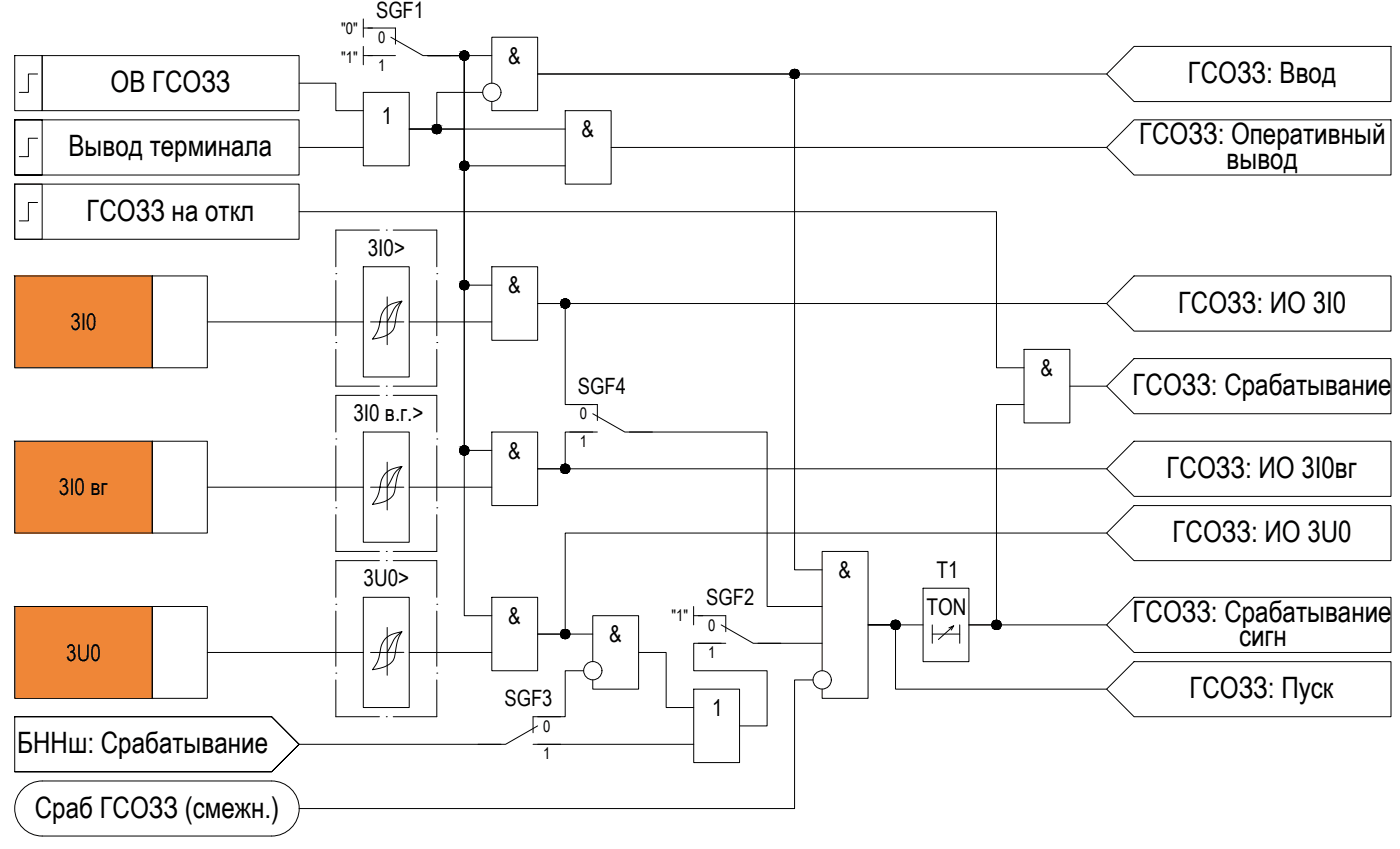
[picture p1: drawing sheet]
<svg xmlns="http://www.w3.org/2000/svg" width="581mm" height="352mm" viewBox="0 0 581 352" stroke-linecap="round" stroke-linejoin="round" font-family="sans-serif">
<!-- layer: 0 -->
<g fill="none" stroke="#000" stroke-width=".41">
<path d="M150.7 7.8v7.6M150.7 19.2v7.7M150.7 11.6h3.8M470.3 19.2h106.6v22.9h-106.6l-11.4-11.4zM6.1 23h11.4v22.9h-11.4zM15.6 30.7h-3.8v7.6h-3.8M17.5 23h106.5v22.9h-106.5zM124 34.5h15.3v11.4h11.4M150.7 38.3h19v30.4h-19zM150.7 23h3.8M177.3 23h15.2v45.7h41.9M177.3 23h15.2v232.2h11.5"/>
<path d="M177.3 23h15.2v163.7h11.5M177.3 23h26.7M200.2 38.3h-19v15.2h-11.5M204 34.5v-19.1h19v30.5h-19v-3.8M458.9 30.7h-235.9h106.5v205.5h11.5M6.1 49.7v22.8h11.4v-22.8h-11.4h117.9v22.8h-117.9zM15.6 57.3h-3.8v7.6h-3.8M169.7 53.5h22.8v64.7h11.5M169.7 53.5h64.7M234.4 45.9h19.1v30.4h-19.1zM470.3 49.7h106.6v22.8h-106.6l-11.4-11.4zM6.1 76.3h11.4v22.9h-11.4z"/>
<path d="M6.1 76.3h117.9v22.9h-117.9zM124 61.1h26.7M253.5 61.1h205.4M15.6 83.9h-3.8v7.6h-3.8M124 87.7h289.3v64.7h11.4M6.1 114.4h57.1v38h-57.1zM63.2 114.4h22.8v38h-22.8zM150.7 110.5h19v45.7h-19zM204 110.5h19v30.5h-19zM470.3 114.4h106.6v22.8h-106.6l-11.4-11.4zM86 133.4h64.7M160.6 123v19.8"/>
<path d="M160.6 133.4h6.9M166.7 124.8a21.5 21.5 0 0 0-3.1 10.5 8.2 8.2 0 0 1-7.5 5l-1.6 .3a16.4 16.4 0 0 0 3.5-9.5 7.8 7.8 0 0 1 6.9-5.9l1.8-.4-2.9 2.7-3.2 5.9h-6.9M169.7 133.4h34.3M458.9 125.8h-235.9h11.4v41.9h11.4M424.7 144.8h19v30.5h-19zM470.3 148.6h106.6v22.9h-106.6l-11.4-11.5zM150.7 179h19v45.7h-19zM204 179h19v30.5h-19zM245.8 179h-11.4v15.3h-11.4h235.9M261 179h57.1v72.3h22.9M424.7 167.7h-11.4v91.3h-11.5h57.1M443.7 160h15.2"/>
<path d="M6.1 182.9h57.1v38h-57.1zM63.2 182.9h22.8v38h-22.8zM160.6 191.5v19.8M166.7 193.3a21.5 21.5 0 0 0-3.1 10.5 8.2 8.2 0 0 1-7.5 5l-1.6 .3a16.4 16.4 0 0 0 3.5-9.5 7.8 7.8 0 0 1 6.9-5.9l1.8-.4-2.9 2.7-3.2 5.9h-6.9M470.3 182.9h106.6v22.8h-106.6l-11.4-11.4zM86 201.9h64.7M160.6 201.9h6.9M169.7 201.9h34.3M458.9 220.9h-224.5v41.9h-11.4h22.8M458.9 220.9l11.4-11.4h106.6v22.8h-106.6zM6.1 251.3h57.1v38.1h-57.1zM63.2 251.3h22.8v38.1h-22.8z"/>
<path d="M150.7 247.5h19v45.7h-19zM204 247.5h19v30.5h-19zM287.7 251.3v7.7M287.7 255.2h3.8M382.8 243.8h19v30.4h-19zM382.8 259h-22.8h11.4v26.6h87.5M386.6 259v7.6M395.5 259.3l-1 1.8M398 259v7.6M470.3 247.5h106.6v22.9h-106.6l-11.4-11.4zM86 270.4h64.7M160.6 260v19.8"/>
<path d="M166.7 261.8a21.5 21.5 0 0 0-3.1 10.5 8.2 8.2 0 0 1-7.5 5l-1.6 .3a16.4 16.4 0 0 0 3.5-9.5 7.8 7.8 0 0 1 6.9-5.9l1.8-.4-2.9 2.7-3.2 5.9h-6.9M167.5 270.4h-6.9M169.7 270.4h34.3M242 278h-7.6v19h-11.4M245.8 274.2v-19h19v30.4h-19v-3.8M264.8 270.4h11.5v22.8h11.4M299.1 266.6h-11.4v11.4h30.4v22.8h-11.4M314.3 266.6h26.7M341 278v-49.5h19v60.9h-19v-3.8M386.6 262.8h11.4M393.5 260.2l2-.9-6.3 5.7M470.3 274.2h106.6v22.8h-106.6l-11.4-11.4z"/>
<path d="M287.7 285.6h19v30.4h-19zM337.2 281.8h-7.7v53.3h-205.5M124 308.5h83.8M223 308.5h64.7M9.4 327l2-1.6 2.3-1.1 3.8-.6h95.2a11.4 11.4 0 0 1 11.4 11.4 11.4 11.4 0 0 1-11.4 11.4h-95.2a11.4 11.4 0 0 1-10.5-7.1 11.4 11.4 0 0 1 2.4-12.4z"/>
<circle cx="192.6" cy="23" r="1.88"/>
<circle cx="204" cy="38.3" r="3.8"/>
<circle cx="329.6" cy="30.6" r="1.88"/>
<circle cx="181.2" cy="53.5" r="1.88"/>
<circle cx="192.6" cy="68.7" r="1.88"/>
<circle cx="192.6" cy="118.1" r="1.88"/>
<circle cx="234.4" cy="125.8" r="1.88"/>
<circle cx="192.6" cy="186.6" r="1.88"/>
<circle cx="234.4" cy="194.3" r="1.88"/>
<circle cx="371.4" cy="258.9" r="1.88"/>
<circle cx="413.3" cy="258.9" r="1.88"/>
<circle cx="234.4" cy="262.8" r="1.88"/>
<circle cx="245.9" cy="278" r="3.8"/>
<circle cx="341" cy="281.8" r="3.8"/>
</g>
<g fill="none" stroke="#000" stroke-width=".41">
<path d="M152.6 11.6h11.4v6.7M162.1 15.4l13.3 7.6h11.4M152.6 23h11.4M157.4 95.3h-18.1v15.2M160.2 95.3h.1M163.1 95.3h18.1v15.2M139.3 113.4h.1M139.3 116.3v22.8M181.2 113.4h.1M181.2 116.3v22.8M139.3 142h.1M139.3 144.8v15.2h18.1"/>
<path d="M181.2 142h.1M181.2 144.8v15.2h-18.1M157.4 163.8h-18.1v15.2M160.2 160h.1M160.2 163.8h.1M163.1 163.8h18.1v15.2M236.3 167.7h11.4v6.6M236.3 179h11.4M245.8 171.5l13.3 7.5h11.5M139.3 181.9h.1M139.3 184.8v22.8M181.2 181.9h.1"/>
<path d="M181.2 184.8v22.8M139.3 210.5h.1M139.3 213.3v15.2h18.1M181.2 210.5h.1M181.2 213.3v15.2h-18.1M157.4 232.3h-18.1v15.2M160.2 232.3h.1M160.2 228.5h.1M163.1 232.3h18.1v15.2M139.3 250.4h.1M139.3 253.3v22.8M181.2 250.4h.1"/>
<path d="M181.2 253.3v22.8M289.6 255.2h11.4v6.6M299.1 259l13.3 7.6h11.4M139.3 278.9h.1M181.2 278.9h.1M289.6 266.6h11.4M139.3 281.8v15.2h18.1M160.2 297h.1M181.2 281.8v15.2h-18.1M232.5 297h-11.4v6.7M221.1 308.5h11.4M223 300.8l-13.3 7.7h-11.4"/>
</g>
<!-- layer: 0 -->
<g fill="#000" stroke="#000" stroke-width=".41">
<path d="M192.2 24.9h.8zM192.3 21.2h.5zM329.1 32.5h.9zM329.3 28.8h.4zM180.7 55.3h.9zM180.9 51.6h.5zM192.2 70.5h.8zM192.3 66.8h.5zM192.3 116.3h.5zM192.2 120h.8zM234 127.7h.9zM234.2 123.9h.4z"/>
<path d="M192.2 188.5h.8zM192.3 184.8h.5zM234 196.1h.9zM234.2 192.4h.4zM371.1 257.1h.5zM413 257.1h.5zM234 264.6h.9zM234.2 260.9h.4zM371 260.8h.9zM412.8 260.8h.9z"/>
<path d="M192.2 24.9h.6zM192.3 24.9h.5z"/>
<path d="M192.3 21.2h.7zM192.2 21.2h.8z"/>
<path d="M192.2 21.2l.9 .1zM191.9 21.3h1.2z"/>
<path d="M191.9 21.3h1.4zM191.8 21.3h1.5z"/>
<path d="M191.9 24.9h1.2zM191.9 24.9h1.1z"/>
<path d="M191.8 21.3l1.7 .1zM191.6 21.4h1.9z"/>
<path d="M191.8 24.8h1.5zM191.8 24.8l1.3 .1z"/>
<path d="M191.6 21.4l2 .1zM191.5 21.5h2.1z"/>
<path d="M191.6 24.7h1.9zM191.6 24.7l1.7 .1z"/>
<path d="M191.5 21.5l2.3 .1zM191.3 21.6h2.5z"/>
<path d="M191.5 24.6h2.1zM191.5 24.6l2 .1z"/>
<path d="M191.3 21.6l2.6 .1zM191.2 21.7h2.7z"/>
<path d="M191.3 24.5h2.5zM191.3 24.5l2.3 .1z"/>
<path d="M191.2 21.7l2.8 .2zM191.2 21.7l2.8 .2z"/>
<path d="M191.2 24.4h2.7zM191.2 24.4l2.6 .1z"/>
<path d="M191.1 21.9l3 .1zM191.1 21.9l3 .1z"/>
<path d="M191.1 24.2h2.9zM191.1 24.2l2.8 .2z"/>
<path d="M191 22l3.2 .2zM191 22l3.2 .2z"/>
<path d="M191 24.1h3.1zM191 24.1l3 .1z"/>
<path d="M190.8 22.2l3.5 .1zM190.8 22.2l3.5 .1z"/>
<path d="M190.8 23.9h3.4zM190.8 23.9l3.3 .2z"/>
<path d="M190.8 22.3l3.6 .2zM190.8 22.3l3.6 .2z"/>
<path d="M190.8 23.8h3.5zM190.8 23.8l3.4 .1z"/>
<path d="M190.7 22.5l3.7 .2v-.2zM190.7 22.5l3.7 .2h-3.7z"/>
<path d="M190.7 23.6h3.7zM190.7 23.6l3.6 .2z"/>
<path d="M190.7 22.7l3.7 .2zM190.7 22.7l3.7 .2z"/>
<path d="M190.7 23.4h3.7zM190.7 23.4l3.7 .2z"/>
<path d="M190.7 22.9l3.7 .1zM190.7 22.9l3.7 .1z"/>
<path d="M190.7 23l3.7 .2zM190.7 23l3.7 .2z"/>
<path d="M190.7 23.2l3.7 .2v-.2zM190.7 23.2l3.7 .2h-3.7z"/>
<path d="M329.1 32.5h.6zM329.3 32.5h.4z"/>
<path d="M329.3 28.8h.7zM329.1 28.8h.9z"/>
<path d="M329.1 28.8h1zM328.9 28.8h1.2z"/>
<path d="M328.9 28.8l1.4 .1zM328.8 28.9h1.5z"/>
<path d="M328.9 32.4h1.2zM328.9 32.4l1.1 .1z"/>
<path d="M328.8 28.9l1.7 .1zM328.6 29h1.9z"/>
<path d="M328.8 32.4h1.5zM328.8 32.4h1.3z"/>
<path d="M328.6 29l2 .1zM328.5 29.1h2.1z"/>
<path d="M328.6 32.3h1.9zM328.6 32.3l1.7 .1z"/>
<path d="M328.5 29.1l2.3 .1zM328.3 29.2h2.5z"/>
<path d="M328.5 32.2h2.1zM328.5 32.2l2 .1z"/>
<path d="M328.3 29.2l2.6 .2zM328.3 29.2l2.6 .2z"/>
<path d="M328.3 32.1h2.5zM328.3 32.1l2.3 .1z"/>
<path d="M328.2 29.4l2.8 .1zM328 29.5h3z"/>
<path d="M328.2 32h2.7zM328.2 32l2.6 .1z"/>
<path d="M328 29.5l3.1 .1zM328 29.5l3.1 .1z"/>
<path d="M328 31.8h3zM328 31.8l2.9 .2z"/>
<path d="M328 29.6l3.2 .2zM327.8 29.8h3.4z"/>
<path d="M328 31.7h3.1zM328 31.7l3 .1z"/>
<path d="M327.8 29.8l3.5 .1zM327.8 29.8l3.5 .1z"/>
<path d="M327.8 31.5h3.4zM327.8 31.5l3.3 .2z"/>
<path d="M327.8 29.9l3.6 .2zM327.8 29.9l3.6 .2z"/>
<path d="M327.8 31.4h3.5zM327.8 31.4l3.4 .1z"/>
<path d="M327.7 30.1l3.7 .2zM327.7 30.1l3.7 .2z"/>
<path d="M327.7 31.2h3.7zM327.7 31.2l3.6 .2z"/>
<path d="M327.7 30.3l3.7 .2v-.2zM327.7 30.3l3.7 .2h-3.7z"/>
<path d="M327.7 30.5l3.7 .2zM327.7 30.5l3.7 .2z"/>
<path d="M327.7 30.7l3.7 .1zM327.7 30.7l3.7 .1z"/>
<path d="M327.7 30.8l3.7 .2zM327.7 30.8l3.7 .2z"/>
<path d="M327.7 31l3.7 .2v-.2zM327.7 31l3.7 .2h-3.7z"/>
<path d="M180.7 55.3l.7 .1zM180.9 55.4h.5z"/>
<path d="M180.9 51.6h.7zM180.7 51.6h.9z"/>
<path d="M180.7 51.6l1 .1zM180.5 51.7h1.2z"/>
<path d="M180.5 51.7h1.4zM180.3 51.7h1.6z"/>
<path d="M180.5 55.3h1.2zM180.5 55.3h1.1z"/>
<path d="M180.3 51.7l1.8 .1zM180.2 51.8h1.9z"/>
<path d="M180.3 55.2h1.6zM180.3 55.2l1.4 .1z"/>
<path d="M180.2 51.8l2.1 .2zM180.2 51.8l2.1 .2z"/>
<path d="M180.2 55.1h1.9zM180.2 55.1l1.7 .1z"/>
<path d="M180.1 52h2.3zM179.9 52h2.5z"/>
<path d="M180.1 55h2.2zM180.1 55l2 .1z"/>
<path d="M179.9 52l2.6 .2zM179.9 52l2.6 .2z"/>
<path d="M179.9 54.9h2.5zM179.9 54.9l2.4 .1z"/>
<path d="M179.8 52.2l2.8 .1zM179.6 52.3h3z"/>
<path d="M179.8 54.8h2.7zM179.8 54.8l2.6 .1z"/>
<path d="M179.6 52.3l3.1 .2zM179.6 52.3l3.1 .2z"/>
<path d="M179.6 54.7h3zM179.6 54.7l2.9 .1z"/>
<path d="M179.5 52.5l3.3 .1zM179.5 52.5l3.3 .1z"/>
<path d="M179.5 54.5h3.2zM179.5 54.5l3.1 .2z"/>
<path d="M179.5 52.6l3.4 .2zM179.5 52.6l3.4 .2z"/>
<path d="M179.5 54.4h3.3zM179.5 54.4l3.2 .1z"/>
<path d="M179.4 52.8l3.6 .2zM179.4 52.8l3.6 .2h-3.7z"/>
<path d="M179.4 54.2h3.5zM179.4 54.2l3.4 .2z"/>
<path d="M179.3 53l3.7 .1zM179.3 53l3.7 .1z"/>
<path d="M179.3 54h3.7zM179.3 54l3.6 .2z"/>
<path d="M179.3 53.1l3.7 .2zM179.3 53.1l3.7 .2z"/>
<path d="M179.2 53.3l3.9 .2zM179.2 53.3l3.9 .2z"/>
<path d="M179.2 53.7l3.8 .2v-.2zM179.2 53.7l3.8 .2h-3.7z"/>
<path d="M179.3 53.9h3.7zM179.3 53.9l3.7 .1z"/>
<path d="M179.2 53.5h3.9zM179.2 53.5l3.8 .2z"/>
<path d="M192.2 70.5l.6 .1zM192.3 70.6h.5z"/>
<path d="M192.3 66.8l.7 .1zM192.2 66.9h.8z"/>
<path d="M192.2 66.9h.9zM191.9 66.9h1.2z"/>
<path d="M191.9 66.9l1.4 .1zM191.8 67h1.5z"/>
<path d="M191.9 70.5h1.2zM191.9 70.5h1.1z"/>
<path d="M191.8 67l1.7 .1zM191.6 67.1h1.9z"/>
<path d="M191.8 70.5h1.5zM191.8 70.5h1.3z"/>
<path d="M191.6 67.1l2 .1zM191.5 67.2h2.1z"/>
<path d="M191.6 70.4h1.9zM191.6 70.4l1.7 .1z"/>
<path d="M191.5 67.2l2.3 .1zM191.3 67.3h2.5z"/>
<path d="M191.5 70.2h2.1zM191.5 70.2l2 .2z"/>
<path d="M191.3 67.3l2.6 .1zM191.3 67.3l2.6 .1z"/>
<path d="M191.3 70.2h2.5zM191.3 70.2h2.3z"/>
<path d="M191.2 67.4l2.8 .1zM191.2 67.4l2.8 .1z"/>
<path d="M191.2 70h2.7zM191.2 70l2.6 .2z"/>
<path d="M191.1 67.5l3 .2zM191.1 67.5l3 .2z"/>
<path d="M191.1 69.9h2.9zM191.1 69.9l2.8 .1z"/>
<path d="M191 67.7l3.2 .1zM191 67.7l3.2 .1h-3.4z"/>
<path d="M191 69.7h3.1zM191 69.7l3 .2z"/>
<path d="M190.8 67.8l3.5 .2zM190.8 67.8l3.5 .2z"/>
<path d="M190.8 69.6h3.4zM190.8 69.6l3.3 .1z"/>
<path d="M190.8 68l3.6 .2zM190.8 68l3.6 .2z"/>
<path d="M190.8 69.4h3.5zM190.8 69.4l3.4 .2z"/>
<path d="M190.7 68.2l3.7 .1zM190.7 68.2l3.7 .1z"/>
<path d="M190.7 69.2h3.7zM190.7 69.2l3.6 .2z"/>
<path d="M190.7 68.3l3.7 .2zM190.7 68.3l3.7 .2z"/>
<path d="M190.7 69.1h3.7zM190.7 69.1l3.7 .1z"/>
<path d="M190.7 68.5l3.7 .2v-.2zM190.7 68.5l3.7 .2h-3.7z"/>
<path d="M190.7 68.7l3.7 .2zM190.7 68.7l3.7 .2z"/>
<path d="M190.7 68.9h3.7zM190.7 68.9l3.7 .2z"/>
<path d="M192.3 116.3h.7zM192.2 116.3h.8z"/>
<path d="M192.2 116.3l.9 .1zM191.9 116.4h1.2z"/>
<path d="M191.9 116.4h1.4zM191.8 116.4h1.5z"/>
<path d="M191.9 120h1.2zM191.9 120h1.1z"/>
<path d="M191.8 116.4l1.7 .1zM191.6 116.5h1.9z"/>
<path d="M191.8 119.9h1.5zM191.8 119.9l1.3 .1z"/>
<path d="M191.6 116.5l2 .1zM191.6 116.5l2 .1z"/>
<path d="M191.6 119.8h1.9zM191.6 119.8l1.7 .1z"/>
<path d="M191.5 116.6l2.3 .1zM191.3 116.7h2.5z"/>
<path d="M191.5 119.7h2.1zM191.5 119.7l2 .1z"/>
<path d="M191.3 116.7l2.6 .2zM191.3 116.7l2.6 .2z"/>
<path d="M191.3 119.6h2.5zM191.3 119.6l2.3 .1z"/>
<path d="M191.2 116.9l2.8 .1zM191.1 117h2.9z"/>
<path d="M191.2 119.5h2.7zM191.2 119.5l2.6 .1z"/>
<path d="M191.1 117l3 .2zM191.1 117l3 .2z"/>
<path d="M191.1 119.4h2.9zM191.1 119.4l2.8 .1z"/>
<path d="M191 117.2l3.2 .1zM191 117.2l3.2 .1h-3.4z"/>
<path d="M191 119.2h3.1zM191 119.2l3 .2z"/>
<path d="M190.8 117.3l3.5 .2zM190.8 117.3l3.5 .2z"/>
<path d="M190.8 119.1h3.4zM190.8 119.1l3.3 .1z"/>
<path d="M190.8 117.5l3.6 .2zM190.8 117.5l3.6 .2z"/>
<path d="M190.8 118.9h3.5zM190.8 118.9l3.4 .2z"/>
<path d="M190.7 117.7l3.7 .1zM190.7 117.7l3.7 .1z"/>
<path d="M190.7 118.7h3.7zM190.7 118.7l3.6 .2z"/>
<path d="M190.7 117.8l3.7 .2zM190.7 117.8l3.7 .2z"/>
<path d="M190.7 118.5h3.7zM190.7 118.5l3.7 .2z"/>
<path d="M190.7 118l3.7 .2zM190.7 118l3.7 .2z"/>
<path d="M190.7 118.2l3.7 .2v-.2zM190.7 118.2l3.7 .2h-3.7z"/>
<path d="M190.7 118.4h3.7zM190.7 118.4l3.7 .1z"/>
<path d="M192.2 120l.6 .1zM192.3 120.1h.5z"/>
<path d="M234 127.7h.6zM234.2 127.7h.4z"/>
<path d="M234.2 123.9h.7zM234 123.9h.9z"/>
<path d="M234 123.9l1 .1zM233.8 124h1.2z"/>
<path d="M233.8 124l1.4 .1zM233.6 124.1h1.6z"/>
<path d="M233.8 127.6h1.2zM233.8 127.6l1.1 .1z"/>
<path d="M233.6 124.1h1.7zM233.5 124.1h1.8z"/>
<path d="M233.6 127.5h1.6zM233.6 127.5l1.4 .1z"/>
<path d="M233.5 124.1l2 .1zM233.3 124.2h2.2z"/>
<path d="M233.5 127.4h1.8zM233.5 127.4l1.7 .1z"/>
<path d="M233.3 124.2l2.3 .1zM233.3 124.2l2.3 .1z"/>
<path d="M233.3 127.4h2.2zM233.3 127.4h2z"/>
<path d="M233.2 124.3l2.6 .2zM233.2 124.3l2.6 .2z"/>
<path d="M233.2 127.2h2.4zM233.2 127.2l2.3 .2z"/>
<path d="M233.1 124.5l2.8 .1zM233.1 124.5l2.8 .1z"/>
<path d="M233.1 127.1h2.7zM233.1 127.1l2.5 .1z"/>
<path d="M232.9 124.6l3.1 .2zM232.9 124.6l3.1 .2z"/>
<path d="M232.9 127h3zM232.9 127l2.9 .1z"/>
<path d="M232.8 124.8l3.3 .1zM232.8 124.8l3.3 .1z"/>
<path d="M232.8 126.8h3.2zM232.8 126.8l3.1 .2z"/>
<path d="M232.7 124.9l3.5 .2zM232.7 124.9l3.5 .2z"/>
<path d="M232.7 126.7h3.4zM232.7 126.7l3.3 .1z"/>
<path d="M232.7 125.1l3.5 .1zM232.7 125.1l3.5 .1z"/>
<path d="M232.7 126.5h3.5zM232.7 126.5l3.4 .2z"/>
<path d="M232.6 125.2l3.7 .2-.1-.2zM232.6 125.2l3.7 .2h-3.8z"/>
<path d="M232.6 126.3h3.6zM232.6 126.3l3.6 .2z"/>
<path d="M232.5 125.4l3.8 .2zM232.5 125.4l3.8 .2z"/>
<path d="M232.5 126.2h3.8zM232.5 126.2l3.7 .1z"/>
<path d="M232.5 125.6l3.8 .2zM232.5 125.6l3.8 .2z"/>
<path d="M232.5 125.8l3.8 .2zM232.5 125.8l3.8 .2z"/>
<path d="M232.5 126l3.8 .2v-.2zM232.5 126l3.8 .2h-3.8z"/>
<path d="M192.2 188.5l.6 .1zM192.3 188.6h.5z"/>
<path d="M192.3 184.8h.7zM192.2 184.8h.8z"/>
<path d="M192.2 184.8l.9 .1zM191.9 184.9h1.2z"/>
<path d="M191.9 184.9h1.4zM191.8 184.9h1.5z"/>
<path d="M191.9 188.5h1.2zM191.9 188.5h1.1z"/>
<path d="M191.8 184.9l1.7 .1zM191.6 185h1.9z"/>
<path d="M191.8 188.4h1.5zM191.8 188.4l1.3 .1z"/>
<path d="M191.6 185l2 .1zM191.5 185.1h2.1z"/>
<path d="M191.6 188.3h1.9zM191.6 188.3l1.7 .1z"/>
<path d="M191.5 185.1l2.3 .1zM191.3 185.2h2.5z"/>
<path d="M191.5 188.2h2.1zM191.5 188.2l2 .1z"/>
<path d="M191.3 185.2l2.6 .2zM191.2 185.4h2.7z"/>
<path d="M191.3 188.1h2.5zM191.3 188.1l2.3 .1z"/>
<path d="M191.2 185.4l2.8 .1zM191.2 185.4l2.8 .1z"/>
<path d="M191.2 188h2.7zM191.2 188l2.6 .1z"/>
<path d="M191.1 185.5l3 .1zM191.1 185.5l3 .1z"/>
<path d="M191.1 187.8h2.9zM191.1 187.8l2.8 .2z"/>
<path d="M191 185.6l3.2 .2zM191 185.6l3.2 .2h-3.4z"/>
<path d="M191 187.7h3.1zM191 187.7l3 .1z"/>
<path d="M190.8 185.8l3.5 .2zM190.8 185.8l3.5 .2z"/>
<path d="M190.8 187.6h3.4zM190.8 187.6l3.3 .1z"/>
<path d="M190.8 186l3.6 .2zM190.8 186l3.6 .2z"/>
<path d="M190.8 187.4h3.5zM190.8 187.4l3.4 .2z"/>
<path d="M190.7 186.2l3.7 .1zM190.7 186.2l3.7 .1z"/>
<path d="M190.7 187.2h3.7zM190.7 187.2l3.6 .2z"/>
<path d="M190.7 186.3l3.7 .2zM190.7 186.3l3.7 .2z"/>
<path d="M190.7 187h3.7zM190.7 187l3.7 .2z"/>
<path d="M190.7 186.5l3.7 .2zM190.7 186.5l3.7 .2z"/>
<path d="M190.7 186.7l3.7 .1zM190.7 186.7l3.7 .1z"/>
<path d="M190.7 186.8l3.7 .2v-.2zM190.7 186.8l3.7 .2h-3.7z"/>
<path d="M234 196.1h.6zM234.2 196.1h.4z"/>
<path d="M234.2 192.4h.7zM234 192.4h.9z"/>
<path d="M234 192.4l1 .1zM233.8 192.5h1.2z"/>
<path d="M233.8 192.5h1.4zM233.6 192.5h1.6z"/>
<path d="M233.8 196.1h1.2zM233.8 196.1h1.1z"/>
<path d="M233.6 192.5l1.7 .1zM233.5 192.6h1.8z"/>
<path d="M233.6 196h1.6zM233.6 196l1.4 .1z"/>
<path d="M233.5 192.6l2 .1zM233.3 192.7h2.2z"/>
<path d="M233.5 195.9h1.8zM233.5 195.9l1.7 .1z"/>
<path d="M233.3 192.7l2.3 .1zM233.3 192.7l2.3 .1z"/>
<path d="M233.3 195.8h2.2zM233.3 195.8l2 .1z"/>
<path d="M233.2 192.8l2.6 .2zM233.2 192.8l2.6 .2z"/>
<path d="M233.2 195.7h2.4zM233.2 195.7l2.3 .1z"/>
<path d="M233.1 193l2.8 .1zM232.9 193.1h3z"/>
<path d="M233.1 195.6h2.7zM233.1 195.6l2.5 .1z"/>
<path d="M232.9 193.1l3.1 .2zM232.9 193.1l3.1 .2z"/>
<path d="M232.9 195.5h3zM232.9 195.5l2.9 .1z"/>
<path d="M232.8 193.3l3.3 .1zM232.7 193.4h3.4z"/>
<path d="M232.8 195.3h3.2zM232.8 195.3l3.1 .2z"/>
<path d="M232.7 193.4l3.5 .2zM232.7 193.4l3.5 .2z"/>
<path d="M232.7 195.2h3.4zM232.7 195.2l3.3 .1z"/>
<path d="M232.7 193.6l3.5 .1zM232.7 193.6l3.5 .1z"/>
<path d="M232.7 195h3.5zM232.7 195l3.4 .2z"/>
<path d="M232.6 193.7l3.7 .2zM232.6 193.7l3.7 .2z"/>
<path d="M232.6 194.8h3.6zM232.6 194.8l3.6 .2z"/>
<path d="M232.5 193.9l3.8 .2v-.2zM232.5 193.9l3.8 .2h-3.8z"/>
<path d="M232.5 194.6l3.7 .2 .1-.2zM232.5 194.6l3.7 .2h-3.6z"/>
<path d="M232.5 194.1l3.8 .2zM232.5 194.1l3.8 .2z"/>
<path d="M232.5 194.3l3.8 .2zM232.5 194.3l3.8 .2z"/>
<path d="M232.5 194.5h3.8zM232.5 194.5l3.8 .1z"/>
<path d="M371.1 257.1h.8zM371 257.1h.9z"/>
<path d="M371 257.1l1 .1zM370.8 257.2h1.2z"/>
<path d="M370.8 257.2h1.4zM370.6 257.2h1.6z"/>
<path d="M370.6 257.2l1.7 .1zM370.5 257.3h1.8z"/>
<path d="M370.5 257.3l2 .1zM370.3 257.4h2.2z"/>
<path d="M370.3 257.4l2.3 .1zM370.3 257.4l2.3 .1z"/>
<path d="M370.2 257.5l2.6 .2zM370 257.7h2.8z"/>
<path d="M370 257.7l2.9 .1zM370 257.7l2.9 .1z"/>
<path d="M369.9 257.8l3.1 .2zM369.9 257.8l3.1 .2z"/>
<path d="M369.8 258l3.3 .1zM369.8 258l3.3 .1z"/>
<path d="M369.8 260h3.2zM369.8 260l3.1 .2z"/>
<path d="M369.7 258.1l3.5 .1zM369.7 258.1l3.5 .1z"/>
<path d="M369.7 259.9h3.4zM369.7 259.9l3.3 .1z"/>
<path d="M369.7 258.2l3.5 .2zM369.7 258.2l3.5 .2z"/>
<path d="M369.7 259.7h3.5zM369.7 259.7l3.4 .2z"/>
<path d="M369.6 258.4l3.7 .2-.1-.2zM369.6 258.4l3.7 .2h-3.8z"/>
<path d="M369.6 259.5h3.6zM369.6 259.5l3.6 .2z"/>
<path d="M369.5 258.6l3.8 .2zM369.5 258.6l3.8 .2z"/>
<path d="M369.5 259.3h3.8zM369.5 259.3l3.7 .2z"/>
<path d="M369.5 258.8l3.8 .2zM369.5 258.8l3.8 .2z"/>
<path d="M369.5 259l3.8 .1zM369.5 259l3.8 .1z"/>
<path d="M369.5 259.1l3.8 .2v-.2zM369.5 259.1l3.8 .2h-3.8z"/>
<path d="M413 257.1h.7zM412.8 257.1h.9z"/>
<path d="M412.8 257.1l1.1 .1zM412.6 257.2h1.3z"/>
<path d="M412.6 257.2h1.5zM412.5 257.2h1.6z"/>
<path d="M412.5 257.2l1.7 .1zM412.3 257.3h1.9z"/>
<path d="M412.3 257.3l2.1 .1zM412.2 257.4h2.2z"/>
<path d="M412.2 257.4l2.3 .1zM412.2 257.4l2.3 .1z"/>
<path d="M412 257.5l2.7 .2zM412 257.5l2.7 .2z"/>
<path d="M411.9 257.7l2.8 .1zM411.9 257.7l2.8 .1z"/>
<path d="M411.8 257.8l3.1 .2zM411.8 257.8l3.1 .2h-3.2z"/>
<path d="M411.7 258l3.3 .1zM411.7 258l3.3 .1z"/>
<path d="M411.7 260h3.2zM411.7 260l3 .2z"/>
<path d="M411.6 258.1l3.4 .1zM411.6 258.1l3.4 .1z"/>
<path d="M411.6 259.9h3.4zM411.6 259.9l3.3 .1z"/>
<path d="M411.5 258.2l3.6 .2zM411.5 258.2l3.6 .2z"/>
<path d="M411.5 259.7h3.5zM411.5 259.7l3.5 .2z"/>
<path d="M411.4 258.4l3.7 .2v-.2zM411.4 258.4l3.7 .2h-3.7z"/>
<path d="M411.4 259.5h3.7zM411.4 259.5l3.6 .2z"/>
<path d="M411.4 258.6l3.8 .2zM411.4 258.6l3.8 .2z"/>
<path d="M411.4 259.3h3.7zM411.4 259.3l3.7 .2z"/>
<path d="M411.4 258.8l3.8 .2zM411.4 258.8l3.8 .2z"/>
<path d="M411.4 259l3.8 .1zM411.4 259l3.8 .1z"/>
<path d="M411.4 259.1l3.7 .2 .1-.2zM411.4 259.1l3.7 .2h-3.7z"/>
<path d="M234 264.6h.6zM234.2 264.6h.4z"/>
<path d="M234.2 260.9h.7zM234 260.9h.9z"/>
<path d="M234 260.9l1 .1zM233.8 261h1.2z"/>
<path d="M233.8 261h1.4zM233.6 261h1.6z"/>
<path d="M233.8 264.6h1.2zM233.8 264.6h1.1z"/>
<path d="M233.6 261l1.7 .1zM233.5 261.1h1.8z"/>
<path d="M233.6 264.5h1.6zM233.6 264.5l1.4 .1z"/>
<path d="M233.5 261.1l2 .1zM233.3 261.2h2.2z"/>
<path d="M233.5 264.4h1.8zM233.5 264.4l1.7 .1z"/>
<path d="M233.3 261.2l2.3 .1zM233.3 261.2l2.3 .1z"/>
<path d="M233.3 264.3h2.2zM233.3 264.3l2 .1z"/>
<path d="M233.2 261.3l2.6 .2zM233.2 261.3l2.6 .2z"/>
<path d="M233.2 264.2h2.4zM233.2 264.2l2.3 .1z"/>
<path d="M233.1 261.5l2.8 .1zM233.1 261.5l2.8 .1z"/>
<path d="M233.1 264.1h2.7zM233.1 264.1l2.5 .1z"/>
<path d="M232.9 261.6l3.1 .2zM232.9 261.6l3.1 .2z"/>
<path d="M232.9 264h3zM232.9 264l2.9 .1z"/>
<path d="M232.8 261.8l3.3 .1zM232.8 261.8l3.3 .1z"/>
<path d="M232.8 263.8h3.2zM232.8 263.8l3.1 .2z"/>
<path d="M232.7 261.9l3.5 .2zM232.7 261.9l3.5 .2z"/>
<path d="M232.7 263.7h3.4zM232.7 263.7l3.3 .1z"/>
<path d="M232.7 262.1l3.5 .1zM232.7 262.1l3.5 .1z"/>
<path d="M232.7 263.5h3.5zM232.7 263.5l3.4 .2z"/>
<path d="M232.6 262.2l3.7 .2zM232.6 262.2l3.7 .2z"/>
<path d="M232.6 263.3h3.6zM232.6 263.3l3.6 .2z"/>
<path d="M232.5 262.4l3.8 .2v-.2zM232.5 262.4l3.8 .2h-3.8z"/>
<path d="M232.5 263.1l3.7 .2 .1-.2zM232.5 263.1l3.7 .2h-3.6z"/>
<path d="M232.5 262.6l3.8 .2zM232.5 262.6l3.8 .2z"/>
<path d="M232.5 262.8l3.8 .1zM232.5 262.8l3.8 .1z"/>
<path d="M232.5 262.9h3.8zM232.5 262.9l3.8 .2z"/>
<path d="M371 260.8l.6 .1zM371.1 260.9h.5z"/>
<path d="M370.8 260.8h1.2zM370.8 260.8h1.1z"/>
<path d="M370.6 260.7h1.6zM370.6 260.7l1.4 .1z"/>
<path d="M370.5 260.6h1.8zM370.5 260.6l1.7 .1z"/>
<path d="M370.3 260.5h2.2zM370.3 260.5l2 .1z"/>
<path d="M370.2 260.4h2.4zM370.2 260.4l2.3 .1z"/>
<path d="M370 260.3h2.8zM370 260.3l2.6 .1z"/>
<path d="M369.9 260.2h3zM369.9 260.2l2.9 .1z"/>
<path d="M412.8 260.8l.7 .1zM413 260.9h.5z"/>
<path d="M412.6 260.8h1.3zM412.6 260.8h1.1z"/>
<path d="M412.5 260.7h1.6zM412.5 260.7l1.4 .1z"/>
<path d="M412.3 260.6h1.9zM412.3 260.6l1.8 .1z"/>
<path d="M412.2 260.5h2.2zM412.2 260.5l2 .1z"/>
<path d="M412 260.4h2.5zM412 260.4l2.4 .1z"/>
<path d="M411.9 260.3h2.8zM411.9 260.3l2.6 .1z"/>
<path d="M411.8 260.2h2.9zM411.8 260.2l2.9 .1z"/>
</g>
<g fill="#ef8637" stroke="#ef8637" stroke-width=".41">
<path d="M6.1 114.4l57.1 38v-38zM6.1 114.4l57.1 38h-57.1z"/>
<path d="M6.1 251.3l57.1 38.1v-38.1zM6.1 251.3l57.1 38.1h-57.1z"/>
<path d="M6.1 182.9l57.1 38v-38zM6.1 182.9l57.1 38h-57.1z"/>
</g>
<!-- layer: TEXT -->
<path d="M6.1 297v22.8h106.6l11.3-11.3-11.3-11.5h-106.6h106.6l11.3 11.5-11.3 11.3h-106.6" fill="none" stroke="#000" stroke-width=".41"/>
<g font-size="12.2">
<text x="492.6" y="34.4">ГСОЗЗ: Ввод</text>
<text x="45.9" y="38.2">ОВ ГСОЗЗ</text>
<text x="472.5" y="59.7">ГСОЗЗ: Оперативный</text>
<text x="28.4" y="64.7">Вывод терминала</text>
<text x="508.7" y="69.9">вывод</text>
<text x="35.9" y="91.5">ГСОЗЗ на откл</text>
<text x="488.6" y="129.5">ГСОЗЗ: ИО 3I0</text>
<text x="469.7" y="163.8">ГСОЗЗ: Срабатывание</text>
<text x="483.8" y="198">ГСОЗЗ: ИО 3I0вг</text>
<text x="486.3" y="224.6">ГСОЗЗ: ИО 3U0</text>
<text x="469.7" y="257.6">ГСОЗЗ: Срабатывание</text>
<text x="513.8" y="267.8">сигн</text>
<text x="493.3" y="289.3">ГСОЗЗ: Пуск</text>
<text x="7.2" y="312.2">БННш: Срабатывание</text>
<text x="14.4" y="338.9">Сраб ГСОЗЗ (смежн.)</text>
</g>
<g font-size="9.6">
<text x="210.8" y="26.4">&amp;</text>
<text x="158.3" y="51.2">1</text>
<text x="241.2" y="56.9">&amp;</text>
<text x="152.5" y="106">3I0&gt;</text>
<text x="210.8" y="121.6">&amp;</text>
<text x="29.2" y="136.8">3I0</text>
<text x="431.5" y="155.8">&amp;</text>
<text x="146.6" y="174.5">3I0 в.г.&gt;</text>
<text x="210.8" y="190.1">&amp;</text>
<text x="24.4" y="205.3">3I0 вг</text>
<text x="347.8" y="239.5">&amp;</text>
<text x="388.4" y="239.6">T1</text>
<text x="150.8" y="243">3U0&gt;</text>
<text x="384.3" y="254.8">TON</text>
<text x="210.8" y="258.6">&amp;</text>
<text x="252.7" y="266.2">&amp;</text>
<text x="27.5" y="273.8">3U0</text>
<text x="295.3" y="296.6">1</text>
</g>
<g font-size="9.3">
<text x="156" y="7.3">SGF1</text>
<text x="239.7" y="163.4">SGF4</text>
<text x="292.9" y="250.9">SGF2</text>
<text x="209.2" y="292.8">SGF3</text>
</g>
<g font-size="6.6">
<text x="141.5" y="14">&quot;0&quot;</text>
<text x="156.8" y="17.8">0</text>
<text x="141.5" y="25.9">&quot;1&quot;</text>
<text x="156.8" y="29.2">1</text>
<text x="240.5" y="173.8">0</text>
<text x="240.5" y="185.3">1</text>
<text x="278.5" y="257.5">&quot;1&quot;</text>
<text x="293.8" y="261.3">0</text>
<text x="293.8" y="272.8">1</text>
<text x="225.3" y="303.2">0</text>
<text x="225.3" y="314.6">1</text>
</g>
</svg>
